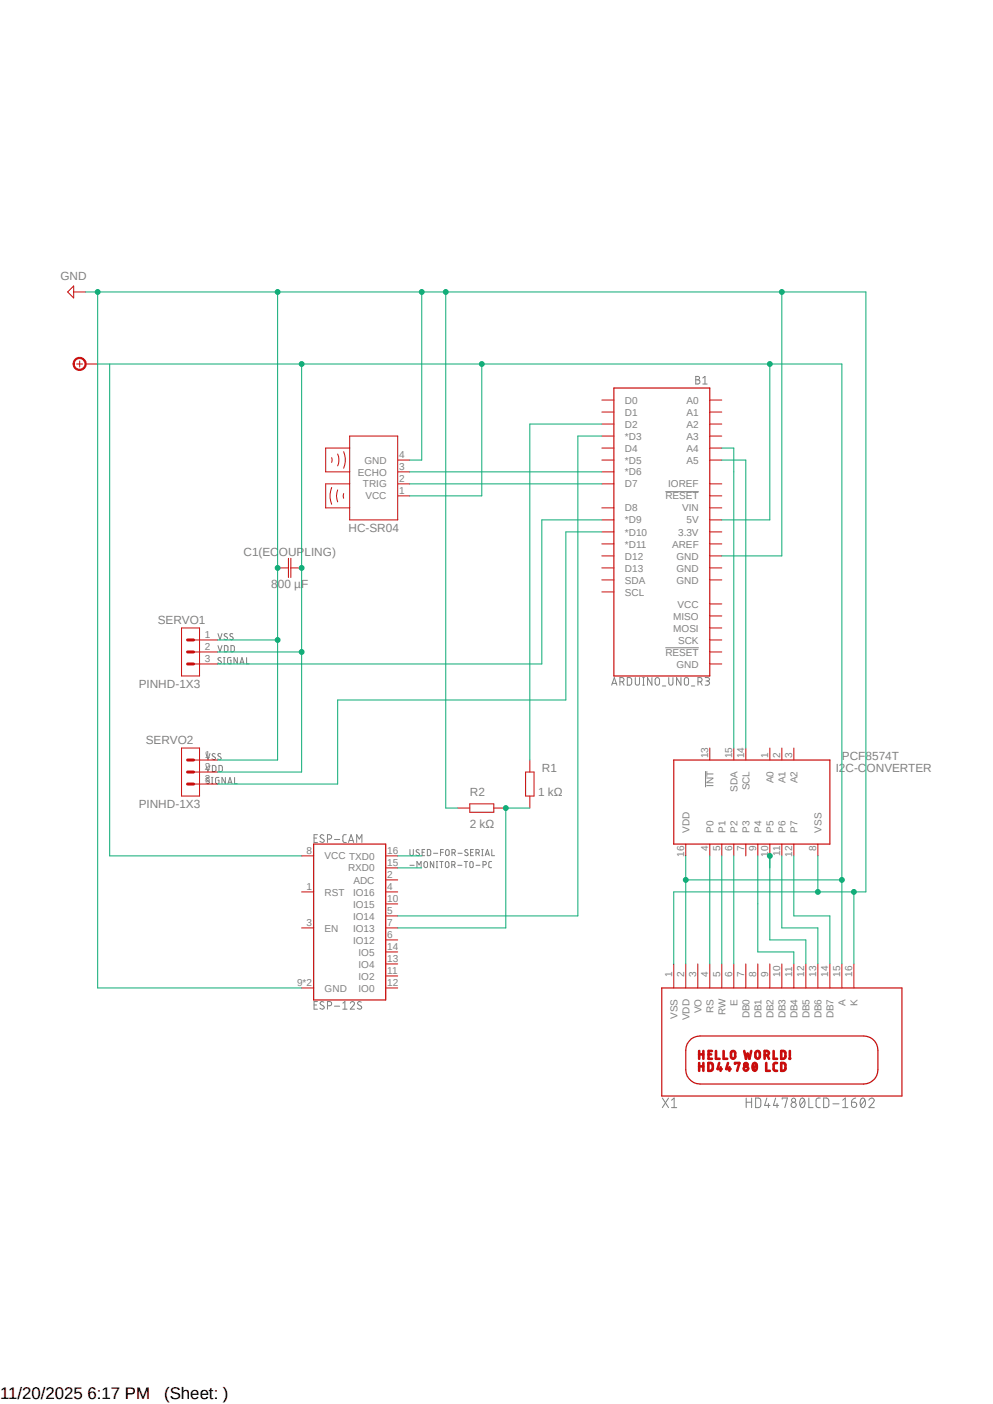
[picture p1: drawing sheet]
<svg xmlns="http://www.w3.org/2000/svg" width="210mm" height="297mm" viewBox="0 0 210 297" stroke-linecap="round" stroke-linejoin="round" font-family="sans-serif">
<path d="M12.1 56.8l185.6 178.4M197.7 56.8l-185.6 178.4" fill="none" stroke="#fff" stroke-width=".21"/>
<g fill="none" stroke="#808080" stroke-width=".21">
<path d="M147.2 79.6h.4a.36 .36 0 0 1 .4 .4 .36 .36 0 0 1-.4 .3l.2 .1a.46 .46 0 0 1 .2 .5 .46 .46 0 0 1-.4 .3h-.4zM148.6 80l.5-.4v1.6M147.2 80.3h.4M148.6 81.2h1M140.7 104h7.1M46.1 136.6l.4 1.3 .4-1.3M46.1 134l.4 1.3 .4-1.3M46.7 139.2l-.4-.1-.2 .3 .7 .6v.3l-.3 .1-.4-.2M47.3 139.1h.3M47.4 139.1v1.3M47.5 136.6l.7 .1v.8l-.2 .3-.5 .1zM48 134.1l-.3-.1-.3 .3 .7 .6v.3l-.3 .1-.4-.1"/>
<path d="M48.9 139.1l-.7 .1-.1 .9 .2 .3h.6v-.7h-.3M48.9 136.6l.6 .1 .1 .8-.2 .3-.5 .1zM49.2 134.1h-.4l-.2 .4 .7 .4v.3l-.3 .1-.4-.1M50.2 139.1v1.3l-.7-1.3v1.3M52.2 139.1v1.3h.5M140.7 137h7.1M43.6 159.4l.4 1.3 .4-1.3M45.5 159.5l-.3-.1-.3 .3 .7 .6v.3l-.3 .1-.5-.2M46.7 159.5l-.5-.1-.1 .5 .6 .4v.3l-.2 .1-.4-.2M47.3 140.4h.3M50.8 140.4l.4-1.3 .4 1.3M50.8 140.1h.7"/>
<path d="M129.4 144.9l.5-1.6 .6 1.6M129.5 144.6h.8M131.1 144.2h.4a.45 .45 0 0 0 .5-.3 .45 .45 0 0 0-.3-.5l-.6-.1v1.6M131.6 144.2l.4 .7M132.7 143.3l.6 .1 .2 .2 .1 .9-.3 .4h-.6zM134.4 143.3v1.2a.45 .45 0 0 0 .4 .4 .45 .45 0 0 0 .5-.4v-1.2M135.9 143.3h.4M135.9 144.9h.4M136.1 143.3v1.6M137.9 143.3v1.6l-1-1.6v1.6M138.6 143.6a.46 .46 0 0 1 .5-.2 .46 .46 0 0 1 .4 .4v.7a.47 .47 0 0 1-.5 .4 .47 .47 0 0 1-.4-.4zM140.1 145.1h.7"/>
<path d="M141.4 143.3l.1 1.4a.43 .43 0 0 0 .5 .2 .43 .43 0 0 0 .3-.4v-1.2M144 143.3v1.6l-.9-1.6v1.6M144.8 143.6a.46 .46 0 0 1 .5-.2 .46 .46 0 0 1 .3 .4v.7a.45 .45 0 0 1-.4 .4 .45 .45 0 0 1-.5-.4zM146.2 145.1h.7M147.6 144.2h.4a.46 .46 0 0 0 .5-.3 .46 .46 0 0 0-.2-.5l-.7-.1v1.6M148.1 144.2l.4 .7M149.1 143.3l.8 .1 .2 .3-.2 .3-.6 .1M149.6 144.1a.45 .45 0 0 1 .4 .3 .45 .45 0 0 1-.2 .5h-.7M43.6 161.9l.4 1.3 .4-1.3M44.2 164.6l-.3-.1-.3 .3 .5 .4a.31 .31 0 0 1 .2 .3 .31 .31 0 0 1-.2 .3l-.5-.2M44.7 165.8h.3M44.7 164.5h.3"/>
<path d="M44.9 164.5v1.3M44.9 161.9l.6 .1 .1 .1 .1 .8-.2 .3h-.6zM46.3 164.5l-.7 .1v.9l.1 .3h.6v-.7h-.2M46.3 161.9l.6 .1 .1 .1v.8l-.1 .3h-.6zM47.7 164.5v1.3l-.8-1.3v1.3M48.2 165.8l.4-1.3 .5 1.3M48.3 165.5h.7M49.6 164.5v1.3h.6M66.4 177.3h.6M67.1 176.6h-.7v1.6h.7M68.5 176.7l-.2-.1a.37 .37 0 0 0-.5 .2 .37 .37 0 0 0 .1 .4l.6 .5v.3l-.3 .2-.6-.2M69.3 177.5h.4a.47 .47 0 0 0 .4-.5 .47 .47 0 0 0-.4-.4h-.4v1.6"/>
<path d="M70.7 177.6h1.1M73.2 176.6h-.5l-.2 .4 .1 1 .1 .2h.5M73.7 178.2l.6-1.6 .5 1.6M73.9 177.8h.8M75.4 178.2v-1.6l.6 .9 .5-.9v1.6M86.7 179.7v1.1a.37 .37 0 0 0 .4 .2 .37 .37 0 0 0 .3-.3v-1M88.6 179.8l-.3-.1-.3 .3 .7 .6v.3l-.3 .1-.4-.2M89.8 179.7h-.5v1.3h.5M90.4 179.7l.7 .2a1.02 1.02 0 0 1-.2 1.1h-.5zM93.8 179.7h-.6v1.3M94.4 179.7a.38 .38 0 0 1 .6 .4v.6a.38 .38 0 0 1-.4 .3 .38 .38 0 0 1-.4-.3v-.6zM98.9 179.8l-.3-.1-.3 .3 .7 .6v.3l-.3 .1-.4-.2"/>
<path d="M100.1 179.7h-.6v1.3h.6M101.9 179.7h.3M102 179.7v1.3M104 179.7v1.3h.6M149.2 163.1v3.4M86.7 183h.9M88.2 183.6v-1.4l.4 .8 .5-.8v1.4M89.3 180.3h.4M89.7 182.4a.37 .37 0 0 1 .5-.1 .37 .37 0 0 1 .2 .3v.6a.38 .38 0 0 1-.4 .4 .38 .38 0 0 1-.3-.4zM91.7 180.5h.9M91.7 182.2v1.4l-.7-1.4v1.4M92.3 183.6h.3"/>
<path d="M92.3 182.2h.3M92.4 182.2v1.4M93 182.2h.7M93.2 180.3h.6M93.4 182.2v1.4M94.2 182.4a.4 .4 0 0 1 .5-.1 .4 .4 0 0 1 .3 .3v.6a.38 .38 0 0 1-.4 .4 .38 .38 0 0 1-.4-.4zM95.5 183l.6-.1a.37 .37 0 0 0 .1-.4 .37 .37 0 0 0-.3-.3h-.4v1.4M95.6 180.4h.5a.37 .37 0 0 0 .2-.4 .37 .37 0 0 0-.3-.3h-.4v1.3M96 183l.3 .6M96 180.4l.3 .6M96.8 183h.9M96.9 180.5h.8"/>
<path d="M98.2 182.2h.7M98.6 182.2v1.4M99.4 182.4a.37 .37 0 0 1 .4-.1 .37 .37 0 0 1 .3 .3l-.1 .8a.37 .37 0 0 1-.4 .1 .37 .37 0 0 1-.2-.3zM99.5 180.3h.5M100.7 180.4h.5a.37 .37 0 0 0 .2-.4 .37 .37 0 0 0-.4-.3h-.3v1.3M100.7 183h.8M101.1 180.4l.3 .6M101.9 181h.3M102.2 183l.5-.1a.37 .37 0 0 0 .2-.4 .37 .37 0 0 0-.4-.3h-.3v1.4M102.6 181l.5-1.3 .4 1.3M102.7 180.7h.7M104 182.2l-.5 .1-.1 .2v.9l.6 .2"/>
<path d="M66.4 212.6h.6M67.1 211.9h-.7v1.6h.7M68.5 212l-.2-.1a.37 .37 0 0 0-.5 .1 .37 .37 0 0 0 .1 .6l.6 .3v.4a.6 .6 0 0 1-.9 0M69.3 212.8h.4a.45 .45 0 0 0 .4-.5 .45 .45 0 0 0-.4-.4h-.4v1.6M70.7 212.9h1.1M72.5 213.5h.9M72.5 212.2l.4-.3v1.6M74.1 212.2a.44 .44 0 0 1 .6-.3 .44 .44 0 0 1 .1 .7l-.7 .9h.9M76.4 212l-.2-.1a.37 .37 0 0 0-.5 .1 .37 .37 0 0 0 .1 .6l.7 .3v.4a.6 .6 0 0 1-.9 0M140.1 232.3l1.3 2M141.4 232.3l-1.3 2M142 234.3h1.1"/>
<path d="M142 232.7l.6-.4v2M157.8 232.3v2M157.8 233.2h1.2M159 232.3v2M159.8 232.3h.6a.52 .52 0 0 1 .5 .6v.9a.51 .51 0 0 1-.5 .5h-.6zM162.2 232.3l-.5 1.5h1.2M162.5 233.4v.9M164 232.3l-.4 1.5h1.1M164.3 233.4v.9M165.4 232.5v-.2h1.1l-.5 2M169.4 232.4l.3-.1a1.21 1.21 0 0 1 0 2 1.26 1.26 0 0 1-.3-1.9zM170.1 232.7l-.9 1.1"/>
<path d="M171.1 232.3v2h.9M173.5 232.3l-.7 .1-.2 .3v1.4l.5 .2h.4M174.2 232.3h.6a.58 .58 0 0 1 .5 .6v.9l-.2 .3-.9 .2zM176.1 233.5h1.4M178.2 234.3h1.1M178.2 232.7l.6-.4v2M180.1 233.2h.6a.56 .56 0 0 1 .5 .6 .56 .56 0 0 1-.6 .5 .56 .56 0 0 1-.5-.5zM181 232.3a.94 .94 0 0 0-.9 .9M182.2 232.4l.3-.1a1.21 1.21 0 0 1 0 2 1.26 1.26 0 0 1-.3-1.9zM182.9 232.7l-.9 1.1M183.8 232.7a.58 .58 0 0 1 .6-.4 .58 .58 0 0 1 .5 .5l-1.1 1.5h1.1"/>
<circle cx="167.8" cy="232.7" r=".43"/>
<circle cx="167.9" cy="233.8" r=".55"/>
</g>
<g fill="none" stroke="#c90d0c" stroke-width=".21">
<path d="M16.2 77h1.3M16.8 76.4v1.2M70.1 96.8v1M71.4 96.1a3.2 3.2 0 0 1 0 2.5M72.7 95.5a4.5 4.5 0 0 1 0 3.6M74 92.2h10.1v17.8h-10.1zM74 94.8h-5.1v5h5.1M84.1 97.3h2.6M84.1 99.8h2.6M127.3 84.6h2.5M127.3 87.2h2.5M127.3 89.7h2.5"/>
<path d="M127.3 92.2h2.5M127.3 94.8h2.5M127.3 97.3h2.5M127.3 99.8h2.5M150.1 84.6h2.6M150.1 87.2h2.6M150.1 89.7h2.6M150.1 92.2h2.6M150.1 94.8h2.6M150.1 97.3h2.6M70.1 103.1a4.7 4.7 0 0 0 0 3.6M71.4 103.6a3.3 3.3 0 0 0 0 2.6"/>
<path d="M72.7 104.4v1M74 102.4h-5.1v5h5.1M84.1 102.4h2.6M84.1 104.9h2.6M127.3 102.4h2.5M127.3 107.4h2.5M127.3 110h2.5M127.3 112.5h2.5M127.3 115.1h2.5M127.3 117.6h2.5M150.1 102.4h2.6M150.1 107.4h2.6"/>
<path d="M150.1 110h2.6M150.1 112.5h2.6M150.1 115.1h2.6M150.1 117.6h2.6M150.1 104.9h2.6M38.4 132.8h3.8v10.2h-3.8zM40.9 135.4h5.1M40.9 137.9h5.1M127.3 120.1h2.5M127.3 122.7h2.5M127.3 125.2h2.5M150.1 120.1h2.6"/>
<path d="M150.1 122.7h2.6M150.1 127.8h2.6M150.1 130.3h2.6M150.1 132.8h2.6M150.1 135.4h2.6M150.1 137.9h2.6M38.4 158.2h3.8v10.2h-3.8zM40.9 140.5h5.1M150.1 140.5h2.6M150.1 158.2v2.6M155.2 158.2v2.6M157.7 158.2v2.6"/>
<path d="M162.8 158.2v2.6M165.4 158.2v2.6M167.9 158.2v2.6M40.9 160.8h5.1M40.9 163.3h5.1M40.9 165.9h5.1M145 178.6v2.5M150.1 178.6v2.5M152.7 178.6v2.5M155.2 178.6v2.5M157.7 178.6v2.5M160.3 178.6v2.5"/>
<path d="M162.8 178.6v2.5M165.4 178.6v2.5M167.9 178.6v2.5M173 178.6v2.5M63.8 188.7h2.5M63.8 196.3h2.5M63.8 181.1h2.5M81.6 188.7h2.5M81.6 186.1h2.5M81.6 196.3h2.5M81.6 193.8h2.5M81.6 198.8h2.5"/>
<path d="M81.6 181.1h2.5M81.6 191.2h2.5M81.6 183.6h2.5M63.8 209h2.5M81.6 209h2.5M81.6 206.5h2.5M81.6 203.9h2.5M81.6 201.4h2.5M142.5 203.9v5.1M145 203.9v5.1M147.6 203.9v5.1M150.1 203.9v5.1"/>
<path d="M152.7 203.9v5.1M155.2 203.9v5.1M157.7 203.9v5.1M160.3 203.9v5.1M162.8 203.9v5.1M165.4 203.9v5.1M167.9 203.9v5.1M170.4 203.9v5.1M173 203.9v5.1M175.5 203.9v5.1M178.1 203.9v5.1M180.6 203.9v5.1"/>
</g>
<path d="M129.8 82.1h20.3v60.9h-20.3zM66.3 178.6h15.3v32.9h-15.3zM142.5 160.8h33v17.8h-33zM140 209h50.8v22.9h-50.8zM146.2 219.8l.5-.3 1.3-.3h34.7a2.98 2.98 0 0 1 3 3v4.1a2.98 2.98 0 0 1-3 3h-34.7a3.1 3.1 0 0 1-3-3v-4.1a3 3 0 0 1 1.2-2.4z" fill="none" stroke="#c90d0c" stroke-width=".25"/>
<g fill="none" stroke="#c90d0c" stroke-width=".55">
<path d="M147.9 222.3v1.7M147.9 224.9v1.6M147.9 223.1h.9M147.9 225.6h.9M148.8 222.3v1.7M148.8 224.9v1.6M149.8 224.9h.7a1.3 1.3 0 0 1 .2 1.4l-.4 .2h-.5zM149.9 223.1h.5M150.6 222.3h-.7v1.7h.7M151.4 222.3v1.7h.8M152.1 224.9l-.3 1.2h.9M152.4 225.8v.7"/>
<path d="M153 222.3v1.7h.8M154 224.9l-.4 1.2h.9M154.3 225.8v.7M154.6 222.5a.46 .46 0 0 1 .5-.2 .46 .46 0 0 1 .4 .5v.7a.45 .45 0 0 1-.4 .5 .45 .45 0 0 1-.5-.3zM155.4 225v-.1h1l-.5 1.6M157.4 222.3l.4 1.7 .3-1.1 .4 1.1 .4-1.7M159.4 224.9h.2a1.02 1.02 0 0 1 0 1.6 1.01 1.01 0 0 1-.2-1.6zM159.9 222.5a.46 .46 0 0 1 .4-.2 .46 .46 0 0 1 .4 .5v.7a.47 .47 0 0 1-.5 .5 .47 .47 0 0 1-.4-.5zM160 225.2l-.7 .9M161.7 223.2h.5a.45 .45 0 0 0 .4-.3 .45 .45 0 0 0-.2-.5l-.7-.1v1.7M162.1 224.9v1.6h.7M162.3 223.2l.3 .8"/>
<path d="M163.6 222.3v1.7h.7M164.3 224.9h-.5l-.2 .3 .1 1.1 .3 .2h.3M165.2 222.3l.7 .1a1.3 1.3 0 0 1 .2 1.3l-.4 .3h-.5zM165.2 224.9h.7a1.3 1.3 0 0 1 .2 1.4l-.4 .2h-.5zM167 223.9l.1 .1zM167 222.3v1.1"/>
<circle cx="157.7" cy="225.2" r=".37"/>
<circle cx="157.8" cy="226" r=".47"/>
</g>
<path d="M39.7 135.4h1.2M39.7 137.9h1.2M39.7 140.5h1.2M39.7 160.8h1.2M39.7 163.3h1.2M39.7 165.9h1.2" fill="none" stroke="#c90d0c" stroke-width=".64"/>
<path d="M15.7 76.1a1.4 1.4 0 0 1 2.3 .1 1.4 1.4 0 0 1-.7 2.1 1.4 1.4 0 0 1-1.8-1.3h.2a1.15 1.15 0 0 1 1.7-1 1.15 1.15 0 0 1 .2 2 1.15 1.15 0 0 1-1.9-.6v-.4h-.2z" fill-rule="evenodd" fill="#c90d0c"/>
<g fill="none" stroke="#c90d0c" stroke-width=".21">
<path d="M15.6 60.5v2.5l-1.3-1.2zM15.6 61.8h2.5M15.7 76.1a1.4 1.4 0 0 1 2.3 .1 1.4 1.4 0 0 1-.7 2.1 1.4 1.4 0 0 1-1.8-1.3h.2a1.15 1.15 0 0 1 1.7-1 1.15 1.15 0 0 1 .2 2 1.15 1.15 0 0 1-1.9-.6v-.4h-.2zM18.1 77h2.6M61 118.1v4.1M61.5 118.1v4.1M58.7 120.1h2.3M61.5 120.1h2.3M96.8 170.9h2.6M99.4 170.1h5v1.7h-5zM104.4 170.9h2.6M111.2 163.3h1.7v5.1h-1.7z"/>
<path d="M112.1 160.8v2.5M112.1 168.4v2.5"/>
</g>
<path d="M86.7 99.8h40.6M127.3 89.7h-15.2v71.1M127.3 92.2h-5.1v101.6h-38.1M86.7 102.4h40.6M127.3 112.5h-7.6v35.6h-48.3v17.8h-25.4M127.3 110h-12.7v30.5h-68.6M112.1 170.9h-5.1v25.4h-22.9" fill="none" stroke="#0dab76" stroke-width=".21"/>
<circle cx="107" cy="170.9" r=".51" fill="#0dab76"/>
<g fill="none" stroke="#0dab76" stroke-width=".21">
<path d="M20.7 77h157.4v126.9M63.8 77v86.3h-17.8M101.9 77v27.9h-15.2M162.8 77v33h-10.1M152.7 94.8h2.5v63.4M152.7 97.3h5v60.9M46 137.9h17.8M84.1 181.1h5.1M84.1 183.6h5.1M145 181.1v22.8M145 186.1h33.1"/>
<circle cx="107" cy="170.9" r=".51"/>
</g>
<circle cx="145" cy="186.1" r=".51" fill="#0dab76"/>
<circle cx="145" cy="186.1" r=".51" fill="none" stroke="#0dab76" stroke-width=".21"/>
<circle cx="178" cy="186.1" r=".51" fill="#0dab76"/>
<circle cx="178" cy="186.1" r=".51" fill="none" stroke="#0dab76" stroke-width=".21"/>
<circle cx="63.8" cy="77" r=".51" fill="#0dab76"/>
<circle cx="63.8" cy="77" r=".51" fill="none" stroke="#0dab76" stroke-width=".21"/>
<circle cx="101.9" cy="77" r=".51" fill="#0dab76"/>
<circle cx="101.9" cy="77" r=".51" fill="none" stroke="#0dab76" stroke-width=".21"/>
<circle cx="162.8" cy="77" r=".51" fill="#0dab76"/>
<circle cx="162.8" cy="77" r=".51" fill="none" stroke="#0dab76" stroke-width=".21"/>
<circle cx="63.8" cy="137.9" r=".51" fill="#0dab76"/>
<circle cx="63.8" cy="137.9" r=".51" fill="none" stroke="#0dab76" stroke-width=".21"/>
<circle cx="63.8" cy="120.1" r=".51" fill="#0dab76"/>
<g fill="none" stroke="#0dab76" stroke-width=".21">
<path d="M18.1 61.8h165v126.9h-40.6v15.2M20.7 61.8v147.2h43.1M58.7 61.8v99h-12.7M89.2 61.8v35.5h-2.5M94.3 61.8v109.1h2.5M165.4 61.8v55.8h-12.7M46 135.4h12.7M173 181.1v7.6M180.6 188.7v15.2"/>
<circle cx="63.8" cy="120.1" r=".51"/>
</g>
<circle cx="173" cy="188.7" r=".51" fill="#0dab76"/>
<circle cx="173" cy="188.7" r=".51" fill="none" stroke="#0dab76" stroke-width=".21"/>
<circle cx="180.6" cy="188.7" r=".51" fill="#0dab76"/>
<circle cx="180.6" cy="188.7" r=".51" fill="none" stroke="#0dab76" stroke-width=".21"/>
<circle cx="165.3" cy="61.8" r=".51" fill="#0dab76"/>
<circle cx="165.3" cy="61.8" r=".51" fill="none" stroke="#0dab76" stroke-width=".21"/>
<circle cx="20.7" cy="61.8" r=".51" fill="#0dab76"/>
<circle cx="20.7" cy="61.8" r=".51" fill="none" stroke="#0dab76" stroke-width=".21"/>
<circle cx="58.7" cy="61.8" r=".51" fill="#0dab76"/>
<circle cx="58.7" cy="61.8" r=".51" fill="none" stroke="#0dab76" stroke-width=".21"/>
<circle cx="89.2" cy="61.8" r=".51" fill="#0dab76"/>
<circle cx="89.2" cy="61.8" r=".51" fill="none" stroke="#0dab76" stroke-width=".21"/>
<circle cx="94.3" cy="61.8" r=".51" fill="#0dab76"/>
<circle cx="94.3" cy="61.8" r=".51" fill="none" stroke="#0dab76" stroke-width=".21"/>
<circle cx="58.7" cy="135.4" r=".51" fill="#0dab76"/>
<circle cx="58.7" cy="135.4" r=".51" fill="none" stroke="#0dab76" stroke-width=".21"/>
<circle cx="58.7" cy="120.1" r=".51" fill="#0dab76"/>
<g fill="none" stroke="#0dab76" stroke-width=".21">
<path d="M150.1 181.1v22.8M152.7 181.1v22.8M155.2 181.1v22.8M160.3 181.1v20.3h7.6v2.5M162.8 181.1v17.7h7.6v5.1"/>
<circle cx="58.7" cy="120.1" r=".51"/>
</g>
<circle cx="162.8" cy="181.1" r=".51" fill="#0dab76"/>
<g fill="none" stroke="#0dab76" stroke-width=".21">
<path d="M23.2 77v104.1h40.6M165.4 181.1v15.2h7.6v7.6M167.9 181.1v12.7h7.6v10.1"/>
<circle cx="162.8" cy="181.1" r=".51"/>
</g>
<g font-size="3.6">
<text x="0" y="296">11/20/2025 6:17 PM</text>
<text x="34.7" y="296">(Sheet: )</text>
</g>
<g font-size="2.5" fill="#808080">
<text x="12.8" y="59.2">GND</text>
<text x="73.7" y="112.5">HC-SR04</text>
<text x="51.5" y="117.6">C1(ECOUPLING)</text>
<text x="57.4" y="124.5">800 µF</text>
<text x="33.4" y="132.1">SERVO1</text>
<text x="29.3" y="145.5">PINHD-1X3</text>
<text x="30.8" y="157.5">SERVO2</text>
<text x="178.1" y="160.8">PCF8574T</text>
<text x="114.6" y="163.3">R1</text>
<text x="176.7" y="163.3">I2C-CONVERTER</text>
<text x="29.3" y="170.9">PINHD-1X3</text>
<text x="99.4" y="168.4">R2</text>
<text x="113.8" y="168.4">1 kΩ</text>
<text x="99.4" y="175.3">2 kΩ</text>
</g>
<g font-size="2.1" fill="#808080">
<text x="132.2" y="85.4">D0</text>
<text x="132.2" y="87.9">D1</text>
<text x="145.2" y="85.4">A0</text>
<text x="145.2" y="87.9">A1</text>
<text x="132.2" y="90.5">D2</text>
<text x="132.2" y="93">*D3</text>
<text x="132.2" y="95.5">D4</text>
<text x="145.2" y="90.5">A2</text>
<text x="145.2" y="93">A3</text>
<text x="145.2" y="95.5">A4</text>
<text x="75.7" y="100.6">ECHO</text>
<text x="77.1" y="98.1">GND</text>
<text x="84.5" y="96.9">4</text>
<text x="84.5" y="99.5">3</text>
<text x="132.2" y="98.1">*D5</text>
<text x="132.2" y="100.6">*D6</text>
<text x="145.2" y="98.1">A5</text>
<text x="76.8" y="103.1">TRIG</text>
<text x="77.3" y="105.7">VCC</text>
<text x="84.5" y="104.6">1</text>
<text x="84.5" y="102">2</text>
<text x="132.2" y="103.1">D7</text>
<text x="140.7" y="105.7">RESET</text>
<text x="141.3" y="103.1">IOREF</text>
<text x="132.2" y="108.2">D8</text>
<text x="132.2" y="110.7">*D9</text>
<text x="132.2" y="113.3">*D10</text>
<text x="143.4" y="113.3">3.3V</text>
<text x="144.3" y="108.2">VIN</text>
<text x="145.2" y="110.7">5V</text>
<text x="132.2" y="115.8">*D11</text>
<text x="132.2" y="118.4">D12</text>
<text x="142.2" y="115.8">AREF</text>
<text x="143.1" y="118.4">GND</text>
<text x="132.2" y="120.9">D13</text>
<text x="132.2" y="123.4">SDA</text>
<text x="132.2" y="126">SCL</text>
<text x="143.1" y="120.9">GND</text>
<text x="143.1" y="123.4">GND</text>
<text x="142.4" y="131.1">MISO</text>
<text x="143.3" y="128.5">VCC</text>
<text x="43.3" y="135">1</text>
<text x="43.3" y="137.6">2</text>
<text x="142.4" y="133.6">MOSI</text>
<text x="143.4" y="136.1">SCK</text>
<text x="43.3" y="140.1">3</text>
<text x="140.7" y="138.7">RESET</text>
<text x="143.1" y="141.2">GND</text>
<text x="43.3" y="160.4">1</text>
<text x="149.8" y="160.4" transform="rotate(-90 149.8 160.4)">13</text>
<text x="154.9" y="160.4" transform="rotate(-90 154.9 160.4)">15</text>
<text x="157.4" y="160.4" transform="rotate(-90 157.4 160.4)">14</text>
<text x="162.5" y="160.4" transform="rotate(-90 162.5 160.4)">1</text>
<text x="165" y="160.4" transform="rotate(-90 165 160.4)">2</text>
<text x="167.6" y="160.4" transform="rotate(-90 167.6 160.4)">3</text>
<text x="43.3" y="162.9">2</text>
<text x="43.3" y="165.5">3</text>
<text x="150.9" y="166.5" transform="rotate(-90 150.9 166.5)">INT</text>
<text x="156" y="167.5" transform="rotate(-90 156 167.5)">SDA</text>
<text x="158.5" y="167.2" transform="rotate(-90 158.5 167.2)">SCL</text>
<text x="163.6" y="165.7" transform="rotate(-90 163.6 165.7)">A0</text>
<text x="166.1" y="165.7" transform="rotate(-90 166.1 165.7)">A1</text>
<text x="168.7" y="165.7" transform="rotate(-90 168.7 165.7)">A2</text>
<text x="145.8" y="176.2" transform="rotate(-90 145.8 176.2)">VDD</text>
<text x="150.9" y="176.2" transform="rotate(-90 150.9 176.2)">P0</text>
<text x="153.4" y="176.2" transform="rotate(-90 153.4 176.2)">P1</text>
<text x="156" y="176.2" transform="rotate(-90 156 176.2)">P2</text>
<text x="158.5" y="176.2" transform="rotate(-90 158.5 176.2)">P3</text>
<text x="161" y="176.2" transform="rotate(-90 161 176.2)">P4</text>
<text x="163.6" y="176.2" transform="rotate(-90 163.6 176.2)">P5</text>
<text x="166.1" y="176.2" transform="rotate(-90 166.1 176.2)">P6</text>
<text x="168.7" y="176.2" transform="rotate(-90 168.7 176.2)">P7</text>
<text x="173.7" y="176.2" transform="rotate(-90 173.7 176.2)">VSS</text>
<text x="64.8" y="180.7">8</text>
<text x="68.7" y="181.8">VCC TXD0</text>
<text x="73.6" y="184.4">RXD0</text>
<text x="81.9" y="185.8">2</text>
<text x="81.9" y="183.3">15</text>
<text x="81.9" y="180.7">16</text>
<text x="144.7" y="181.3" transform="rotate(-90 144.7 181.3)">16</text>
<text x="149.8" y="180.1" transform="rotate(-90 149.8 180.1)">4</text>
<text x="152.3" y="180.1" transform="rotate(-90 152.3 180.1)">5</text>
<text x="154.9" y="180.1" transform="rotate(-90 154.9 180.1)">6</text>
<text x="157.4" y="180.1" transform="rotate(-90 157.4 180.1)">7</text>
<text x="159.9" y="180.1" transform="rotate(-90 159.9 180.1)">9</text>
<text x="162.5" y="181.3" transform="rotate(-90 162.5 181.3)">10</text>
<text x="165" y="181.1" transform="rotate(-90 165 181.1)">11</text>
<text x="167.6" y="181.3" transform="rotate(-90 167.6 181.3)">12</text>
<text x="172.6" y="180.1" transform="rotate(-90 172.6 180.1)">8</text>
<text x="64.8" y="188.3">1</text>
<text x="68.7" y="189.4">RST</text>
<text x="74.7" y="189.4">IO16</text>
<text x="74.7" y="192">IO15</text>
<text x="74.8" y="186.9">ADC</text>
<text x="81.9" y="188.3">4</text>
<text x="81.9" y="190.9">10</text>
<text x="64.8" y="196">3</text>
<text x="68.7" y="197.1">EN</text>
<text x="74.7" y="194.5">IO14</text>
<text x="74.7" y="197.1">IO13</text>
<text x="81.9" y="193.4">5</text>
<text x="81.9" y="196">7</text>
<text x="74.7" y="199.6">IO12</text>
<text x="75.8" y="202.1">IO5</text>
<text x="81.9" y="198.5">6</text>
<text x="81.9" y="203.6">13</text>
<text x="81.9" y="201">14</text>
<text x="62.8" y="208.7">9*2</text>
<text x="68.7" y="209.8">GND</text>
<text x="75.8" y="207.2">IO2</text>
<text x="75.8" y="209.8">IO0</text>
<text x="75.8" y="204.7">IO4</text>
<text x="81.9" y="206.1">11</text>
<text x="81.9" y="208.7">12</text>
<text x="142.2" y="206.7" transform="rotate(-90 142.2 206.7)">1</text>
<text x="144.7" y="206.7" transform="rotate(-90 144.7 206.7)">2</text>
<text x="147.2" y="206.7" transform="rotate(-90 147.2 206.7)">3</text>
<text x="149.8" y="206.7" transform="rotate(-90 149.8 206.7)">4</text>
<text x="152.3" y="206.7" transform="rotate(-90 152.3 206.7)">5</text>
<text x="154.9" y="206.7" transform="rotate(-90 154.9 206.7)">6</text>
<text x="157.4" y="206.7" transform="rotate(-90 157.4 206.7)">7</text>
<text x="159.9" y="206.7" transform="rotate(-90 159.9 206.7)">8</text>
<text x="162.5" y="206.7" transform="rotate(-90 162.5 206.7)">9</text>
<text x="165" y="206.7" transform="rotate(-90 165 206.7)">10</text>
<text x="167.6" y="206.7" transform="rotate(-90 167.6 206.7)">11</text>
<text x="170.1" y="206.7" transform="rotate(-90 170.1 206.7)">12</text>
<text x="172.6" y="206.7" transform="rotate(-90 172.6 206.7)">13</text>
<text x="175.2" y="206.7" transform="rotate(-90 175.2 206.7)">14</text>
<text x="177.7" y="206.7" transform="rotate(-90 177.7 206.7)">15</text>
<text x="180.3" y="206.7" transform="rotate(-90 180.3 206.7)">16</text>
<text x="143.3" y="215.6" transform="rotate(-90 143.3 215.6)">VSS</text>
<text x="145.8" y="215.8" transform="rotate(-90 145.8 215.8)">VDD</text>
<text x="148.3" y="214.4" transform="rotate(-90 148.3 214.4)">VO</text>
<text x="150.9" y="214.2" transform="rotate(-90 150.9 214.2)">RS</text>
<text x="153.4" y="214.8" transform="rotate(-90 153.4 214.8)">RW</text>
<text x="156" y="212.7" transform="rotate(-90 156 212.7)">E</text>
<text x="158.5" y="215.4" transform="rotate(-90 158.5 215.4)">DB0</text>
<text x="161" y="215.4" transform="rotate(-90 161 215.4)">DB1</text>
<text x="163.6" y="215.4" transform="rotate(-90 163.6 215.4)">DB2</text>
<text x="166.1" y="215.4" transform="rotate(-90 166.1 215.4)">DB3</text>
<text x="168.7" y="215.4" transform="rotate(-90 168.7 215.4)">DB4</text>
<text x="171.2" y="215.4" transform="rotate(-90 171.2 215.4)">DB5</text>
<text x="173.7" y="215.4" transform="rotate(-90 173.7 215.4)">DB6</text>
<text x="176.3" y="215.4" transform="rotate(-90 176.3 215.4)">DB7</text>
<text x="178.8" y="212.7" transform="rotate(-90 178.8 212.7)">A</text>
<text x="181.4" y="212.7" transform="rotate(-90 181.4 212.7)">K</text>
</g>
</svg>
